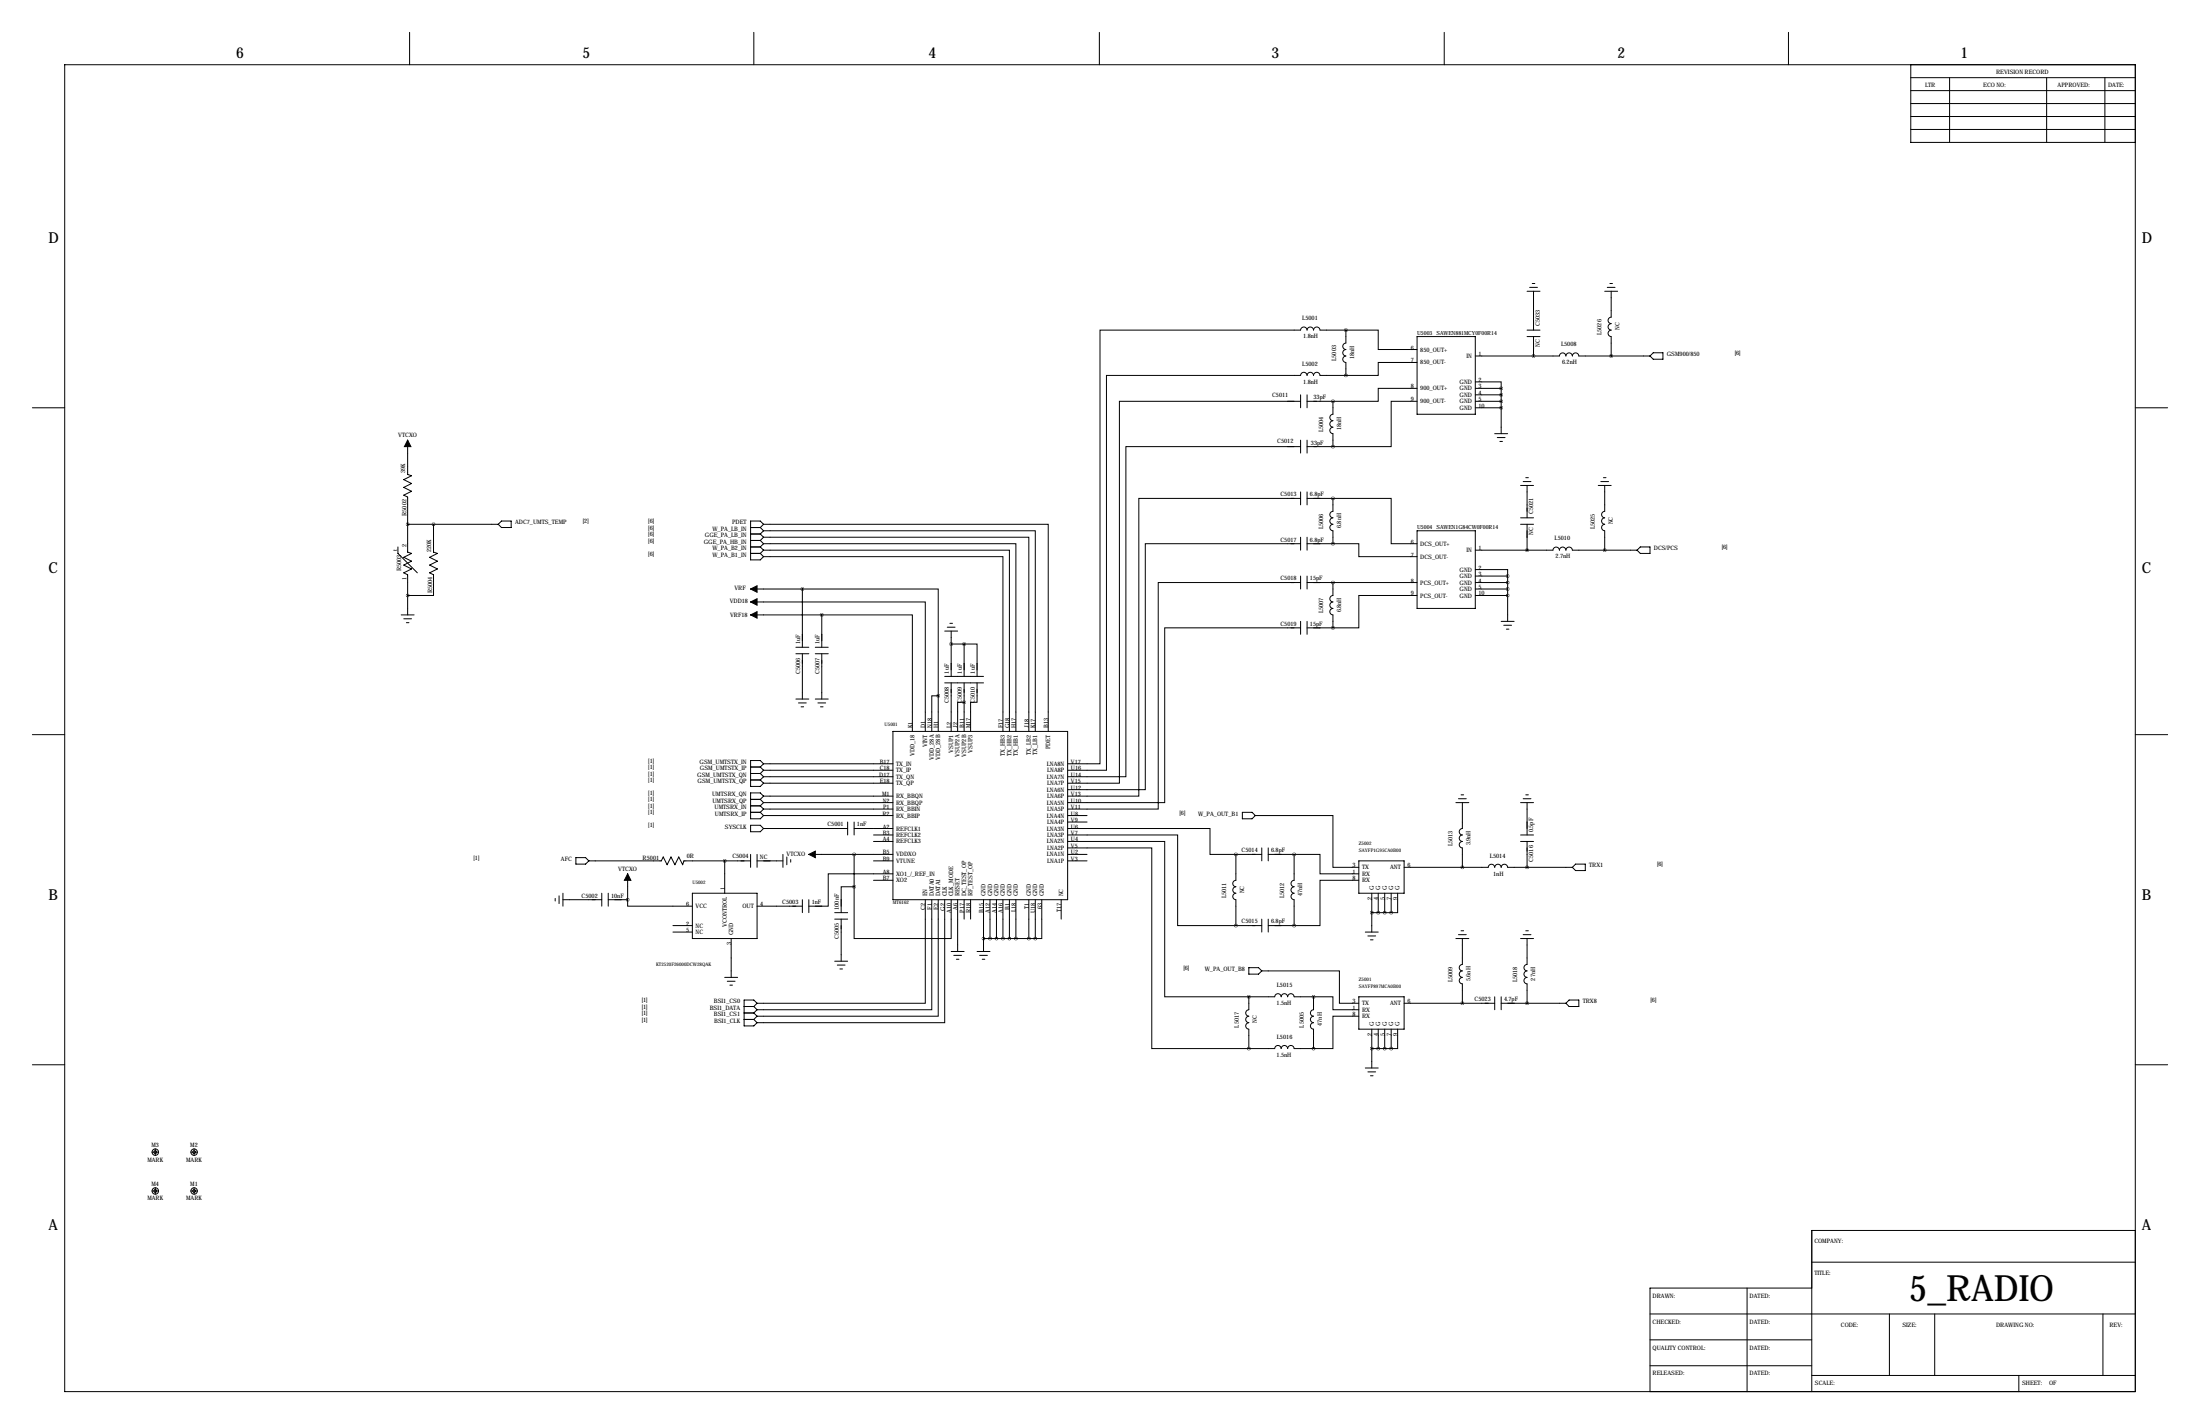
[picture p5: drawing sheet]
<svg xmlns="http://www.w3.org/2000/svg" width="864mm" height="559mm" viewBox="0 0 864 559" stroke-linecap="round" stroke-linejoin="round" font-family="sans-serif">
<g fill="none" stroke="#000" stroke-width=".39">
<path d="M160.8 12.7v12.7M295.9 12.7v12.7M431.5 12.7v12.7M566.9 12.7v12.7M702.1 12.7v12.7M25.4 25.4h812.8v520.7h-812.8zM750.1 25.4v30.5h88.1M750.1 35.6h88.1M750.1 30.5h88.1M765.3 30.5v25.4M803.4 30.5v25.4M826.3 30.5v25.4"/>
<path d="M750.1 50.8h88.1M750.1 45.7h88.1M750.1 40.6h88.1M599.4 114.3h5.1M600.5 112.8h3M601.5 111.3h1M602 114.3v15.2M629.9 114.3h5.1M630.9 112.8h3.1M632 111.3h1M632.5 114.3v10.2a1.27 1.27 0 0 0-1.3 1.2 1.27 1.27 0 0 0 1.3 1.3 1.27 1.27 0 0 0-1.3 1.3 1.27 1.27 0 0 0 1.3 1.2 1.27 1.27 0 0 0-1.3 1.3 1.27 1.27 0 0 0 1.2 1.3l.1 7.6M528.3 139.7a1.27 1.27 0 0 0-1.2 1.3 1.27 1.27 0 0 0 1.2 1.2"/>
<path d="M528.3 137.2a1.27 1.27 0 0 0-1.2 1.2 1.27 1.27 0 0 0 1.2 1.3M528.3 129.5h-10.1a1.27 1.27 0 0 0-1.3-1.2 1.27 1.27 0 0 0-1.3 1.2 1.27 1.27 0 0 0-1.3-1.2 1.27 1.27 0 0 0-1.2 1.2 1.27 1.27 0 0 0-1.3-1.2 1.27 1.27 0 0 0-1.3 1.2h-78.7v170.2h-12.7M528.3 129.5v5.1a1.27 1.27 0 0 0-1.2 1.3 1.27 1.27 0 0 0 1.2 1.3M528.3 129.5h12.7v7.7h15.3M556.3 132.1h22.8v30.5h-22.8zM579.1 139.7h33M599.4 129.5h5.1M599.4 132.1h5.1M602 132.1v7.6M612.1 139.7a1.27 1.27 0 0 1 1.3-1.2 1.27 1.27 0 0 1 1.3 1.2M614.7 139.7a1.27 1.27 0 0 1 1.3-1.2 1.27 1.27 0 0 1 1.2 1.2M617.2 139.7a1.27 1.27 0 0 1 1.3-1.2 1.27 1.27 0 0 1 1.3 1.2h27.9"/>
<path d="M649 138.4h3.8v2.6h-3.8l-1.3-1.3zM510.5 157.5h-71.1v149.8h-20.3M510.5 154.9v5.1M513.1 157.5h10.1M513.1 154.9v5.1M523.2 157.5v5.1a1.27 1.27 0 0 0-1.2 1.2 1.27 1.27 0 0 0 1.2 1.3 1.27 1.27 0 0 0-1.2 1.3 1.27 1.27 0 0 0 1.2 1.2 1.27 1.27 0 0 0-1.2 1.3 1.27 1.27 0 0 0 1.2 1.3v5.1M528.3 147.3h-10.1a1.27 1.27 0 0 0-1.3-1.2 1.27 1.27 0 0 0-1.3 1.2 1.27 1.27 0 0 0-1.3-1.2 1.27 1.27 0 0 0-1.2 1.2 1.27 1.27 0 0 0-1.3-1.2 1.27 1.27 0 0 0-1.3 1.2h-76.2v155h-15.2M528.3 142.2v5.1M556.3 142.2h-15.3v5.1h-12.7M556.3 152.4h-15.3v5.1h-17.8M556.3 157.5h-10.2v17.8h-22.9M579.1 149.9h10.2v2.5"/>
<path d="M579.1 157.5h10.2M579.1 152.4h10.2M579.1 154.9h10.2M589.3 152.4v17.8M12.7 160h12.7M160 172.7v13.5l1.5 .5-3 1.5 3 1.5-3 1.6 3 1.5-3 1.5 1.5 .8v21.6l1.5 .5-3 1.5 3 1.5-3 1.5 3 1.6-3 1.5 1.5 .8v15.7M510.5 175.3h-68.5v129.5h-22.9M510.5 172.7v5.1M513.1 172.7v5.1M513.1 175.3h10.1M579.1 160h10.2M586.7 170.2h5.1"/>
<path d="M587.8 171.7h3M588.8 173.2h1M838.2 160h12.7M510.5 195.6h-63.5v116.8h-27.9M510.5 193v5.1M513.1 193v5.1M513.1 195.6h10.1M523.2 195.6v5.1a1.27 1.27 0 0 0-1.2 1.2 1.27 1.27 0 0 0 1.2 1.3 1.27 1.27 0 0 0-1.2 1.3 1.27 1.27 0 0 0 1.2 1.2 1.27 1.27 0 0 0-1.2 1.3 1.27 1.27 0 0 0 1.2 1.3v5.1M523.2 195.6h22.9v17.8h10.2M596.9 190.5h5.1M597.9 189h3.1M598.9 187.5h1"/>
<path d="M599.4 190.5v12.7M627.4 190.5h5.1M628.4 189h3M629.4 187.5h1M629.9 190.5v10.2a1.27 1.27 0 0 0-1.2 1.2 1.27 1.27 0 0 0 1.2 1.3 1.27 1.27 0 0 0-1.2 1.3 1.27 1.27 0 0 0 1.2 1.2 1.27 1.27 0 0 0-1.2 1.3 1.27 1.27 0 0 0 1.2 1.3v7.6M156.2 214.6v2.6l7.6 7.6M160 205.7h35.6M170.2 205.7v11l1.5 .5-3 1.5 3 1.5-3 1.5 3 1.6-3 1.5 1.5 .8v8.1h-10.2M196.8 204.5h3.9v2.5h-3.9l-1.2-1.3zM294.6 217.2h3.8M294.6 214.6h3.8M294.6 212.1h3.8"/>
<path d="M294.6 209.6h3.8M294.6 207h3.8M298.4 217.2l1.3 1.2M298.4 214.6l1.3 1.3M298.4 212.1l1.3 1.3M298.4 209.6l1.3 1.2M298.4 207l1.3 1.3M299.7 218.4h94v68.6M299.7 215.9h96.5v71.1M299.7 213.4h99.1v73.6M299.7 210.8h104.2v76.2M299.7 208.3h106.7v78.7"/>
<path d="M299.7 205.7h111.8v81.3M299.7 205.7l-1.3-1.2h-3.8v15.2h3.8l1.3-1.3M299.7 215.9l-1.3 1.3M299.7 213.4l-1.3 1.2M299.7 210.8l-1.3 1.3M299.7 208.3l-1.3 1.3M299.7 205.7l-1.3 1.3M510.5 213.4h-60.9v96.5h-30.5M510.5 210.8v5.1M513.1 210.8v5.1M513.1 213.4h10.1M523.2 213.4h10.2v5h22.9"/>
<path d="M556.3 208.3h22.8v30.5h-22.8zM579.1 215.9h30.5a1.27 1.27 0 0 1 1.3-1.2 1.27 1.27 0 0 1 1.2 1.2 1.27 1.27 0 0 1 1.3-1.2 1.27 1.27 0 0 1 1.3 1.2 1.27 1.27 0 0 1 1.2-1.2 1.27 1.27 0 0 1 1.3 1.2h25.4M596.9 203.2h5.1M596.9 205.7h5.1M599.4 205.7v10.2M642.6 215.9l1.3-1.3h3.8v2.6h-3.8zM294.6 236.2h68.6v50.8M294.6 231.1h20.4M315 231.1h53.3v41.9M315 231.1v22.9M510.5 228.6h-55.8v88.9h-35.6M510.5 226.1v5"/>
<path d="M513.1 226.1v5M513.1 228.6h43.2M523.2 228.6v5.1a1.27 1.27 0 0 0-1.2 1.3 1.27 1.27 0 0 0 1.2 1.2 1.27 1.27 0 0 0-1.2 1.3 1.27 1.27 0 0 0 1.2 1.3 1.27 1.27 0 0 0-1.2 1.2 1.27 1.27 0 0 0 1.2 1.3v5.1M556.3 233.7h-22.9v12.7h-10.2M579.1 223.5h12.7v2.6M579.1 228.6h12.7M579.1 233.7h12.7M579.1 226.1h12.7M579.1 231.1h12.7M591.8 226.1v17.7M157.5 241.3h5.1M158.5 242.8h3"/>
<path d="M159.5 244.3h1M294.6 241.3h28M312.4 256.5h5.1M312.4 254h5.1M315 256.5v17.8M320 256.5h5.1M320 254h5.1M322.6 241.3h35.5v45.7M322.6 241.3v12.7M322.6 256.5v17.8M370.8 247.6h5.1M371.9 246.1h3"/>
<path d="M372.9 244.6h1M373.4 247.6v17.8M373.4 252.7h5.1M378.5 252.7h5v12.7M378.5 252.7v12.7M510.5 246.4h-53.3v68.6h-38.1M510.5 243.8v5.1M513.1 243.8v5.1M513.1 246.4h10.1M589.3 243.8h5.1M590.3 245.4h3M591.3 246.9h1"/>
<path d="M312.4 274.3h5.1M313.4 275.8h3.1M314.5 277.4h1M320 274.3h5.1M321.1 275.8h3M322.1 277.4h1M368.3 273h-2.5v14M368.3 273v14M370.8 268h15.3M370.8 265.4h15.3M373.4 268v19M378.5 275.6h-2.6v11.4"/>
<path d="M378.5 268v19M383.5 268v7.6h-2.5v11.4M12.7 288.3h12.7M299.7 299.7h50.8M299.7 299.7l-1.3-1.3h-3.8v10.2h3.8l1.3-1.3M299.7 299.7l-1.3 1.3M350.5 287h68.6v66.1h-68.6zM838.2 288.3h12.7M294.6 301h3.8M294.6 303.5h3.8M294.6 306.1h3.8M294.6 313.7h3.8"/>
<path d="M294.6 316.2h3.8M294.6 318.8h3.8M298.4 301l1.3 1.3M298.4 303.5l1.3 1.3M298.4 306.1l1.3 1.2M298.4 313.7l1.3 1.3M298.4 316.2l1.3 1.3M298.4 318.8l1.3 1.2M299.7 302.3h50.8M299.7 307.3h50.8M299.7 315h50.8M299.7 304.8h50.8"/>
<path d="M299.7 317.5h50.8M299.7 312.4h50.8M299.7 312.4l-1.3-1.3h-3.8v10.2h3.8l1.3-1.3M299.7 302.3l-1.3 1.2M299.7 304.8l-1.3 1.3M299.7 312.4l-1.3 1.3M299.7 315l-1.3 1.2M299.7 317.5l-1.3 1.3M487.7 318.8h3.8l1.3 1.2-1.3 1.3h-3.8zM571.5 315h5.1M572.5 313.4h3.1M573.5 311.9h1"/>
<path d="M574 315v10.1a1.27 1.27 0 0 0-1.2 1.3 1.27 1.27 0 0 0 1.2 1.3 1.27 1.27 0 0 0-1.2 1.2 1.27 1.27 0 0 0 1.2 1.3 1.27 1.27 0 0 0-1.2 1.3 1.27 1.27 0 0 0 1.2 1.2v7.7M596.9 315h5.1M597.9 313.4h3.1M598.9 311.9h1M599.4 315v12.7M226.1 336.5h3.8l1.2 1.3-1.2 1.3h-3.8zM231.1 337.8h28.5l.7-1.5 1.6 3 1.5-3 1.5 3 1.5-3 1.6 3 .5-1.5h26.1M284.5 337.8v12.7M294.6 323.8h3.8l1.3 1.3-1.3 1.3h-3.8zM294.6 335.3v5.1M297.2 337.8h10.1M297.2 335.3v5.1"/>
<path d="M299.7 325.1h33M299.7 320h50.8M307.3 335.3v5.1M308.9 336.3v3M310.4 337.3v1M317.5 335.3h33M332.7 322.6v5.1M335.3 325.1h15.2M335.3 322.6v5.1M335.3 335.3v12.7M342.9 337.8h7.6M342.9 330.2h7.6"/>
<path d="M342.9 327.7h7.6M419.1 330.2h38.1v61h33M419.1 332.7h33v78.8h38.1M419.1 325.1h55.9v10.2h10.1M419.1 327.7h43.2v35.5h22.8M419.1 337.8h7.6M419.1 320h7.6M419.1 322.6h7.6M419.1 335.3h7.6M485.1 335.3v10.1a1.27 1.27 0 0 0-1.2 1.3 1.27 1.27 0 0 0 1.2 1.3M485.1 335.3h10.2M492.8 320h30.4v20.4h10.2"/>
<path d="M495.3 332.7v5.1M497.8 335.3h10.2M497.8 332.7v5.1M508 335.3v10.1a1.27 1.27 0 0 0-1.2 1.3 1.27 1.27 0 0 0 1.2 1.3 1.27 1.27 0 0 0-1.2 1.3 1.27 1.27 0 0 0 1.2 1.2 1.27 1.27 0 0 0-1.2 1.3 1.27 1.27 0 0 0 1.2 1.3v10.1M508 335.3h10.2v7.6h15.2M533.4 337.8h17.8v12.7h-17.8zM596.9 330.2h5.1M596.9 327.7h5.1M599.4 330.2v10.2M217.9 352.6v1M219.5 351.5v3.1M221 353.1h15.2"/>
<path d="M221 350.5v5.1M236.2 350.5v5.1M238.8 353.1h7.6M238.8 350.5v5.1M246.4 353.1v2.5h25.4M246.4 342.9v10.2M271.8 350.5h25.4v17.8h-25.4zM297.2 355.6h17.8M315 353.1v5M317.5 353.1v5M327.7 358.1h5M335.3 348v20.3h38.1v-15.2"/>
<path d="M335.3 348h-5.1v10.1M342.9 345.4h7.6M350.5 342.9h-25.4v12.7h-7.6M363.2 353.1v40.6h-66M365.8 353.1v43.1h-68.6M368.3 353.1v45.7h-71.1M370.8 353.1v48.2h-73.6M375.9 353.1v20.3M378.5 353.1v7.6M381 353.1v7.6M386.1 353.1v20.3M388.6 353.1v15.2"/>
<path d="M391.2 353.1v15.2M393.7 353.1v15.2M396.2 353.1v15.2M398.8 353.1v15.2M403.9 353.1v15.2M406.4 353.1v15.2M408.9 353.1v15.2h-2.5M416.6 353.1v7.6M485.1 350.5a1.27 1.27 0 0 0-1.2 1.3 1.27 1.27 0 0 0 1.2 1.3M485.1 348a1.27 1.27 0 0 0-1.2 1.2 1.27 1.27 0 0 0 1.2 1.3M485.1 353.1v10.1M533.4 345.4h-15.2v17.8h-10.2"/>
<path d="M538.5 358.1h7.6M538.5 350.5v15.3M541 350.5v7.6M543.6 350.5v7.6M546.1 350.5v7.6M548.6 350.5v7.6h-2.5M551.2 340.4l33-.1a1.27 1.27 0 0 1 1.3-1.2 1.27 1.27 0 0 1 1.2 1.3 1.27 1.27 0 0 1 1.3-1.3 1.27 1.27 0 0 1 1.3 1.3 1.27 1.27 0 0 1 1.2-1.3 1.27 1.27 0 0 1 1.3 1.3h25.4M617.2 340.4l1.3-1.3h3.8v2.5h-3.8zM264.2 363.2h7.6M264.2 365.8h7.6M287 368.3v15.2M327.7 360.7h5"/>
<path d="M327.7 377.2h5M328.7 378.7h3M330.2 360.7v16.5M373.4 373.4h5.1M374.4 374.9h3M375.4 376.4h1M383.5 373.4h5.1M384.6 374.9h3M385.6 376.4h1M386.1 368.3h20.3M485.1 363.2h10.2M490.2 379.7h3.8l1.3 1.3-1.3 1.3h-3.8z"/>
<path d="M495.3 360.7v5.1M497.8 363.2h10.2M497.8 360.7v5.1M535.9 365.8h5.1M537 367.3h3M538 368.8h1M571.5 368.3h5.1M572.5 366.8h3.1M573.5 365.3h1M574 368.3v10.2a1.27 1.27 0 0 0-1.2 1.2 1.27 1.27 0 0 0 1.2 1.3 1.27 1.27 0 0 0-1.2 1.3 1.27 1.27 0 0 0 1.2 1.2 1.27 1.27 0 0 0-1.2 1.3 1.27 1.27 0 0 0 1.2 1.3v7.6M596.9 368.3h5.1M597.9 366.8h3.1"/>
<path d="M598.9 365.3h1M599.4 368.3v10.2a1.27 1.27 0 0 0-1.2 1.2 1.27 1.27 0 0 0 1.2 1.3 1.27 1.27 0 0 0-1.2 1.3 1.27 1.27 0 0 0 1.2 1.2 1.27 1.27 0 0 0-1.2 1.3 1.27 1.27 0 0 0 1.2 1.3v7.6M284.5 383.5h5.1M285.5 385.1h3M286.5 386.6h1M292.1 395h3.8M292.1 397.5h3.8M295.9 395l1.3 1.2M295.9 397.5l1.3 1.3M297.2 393.7l-1.3 1.3M297.2 393.7l-1.3-1.3h-3.8v10.2h3.8l1.3-1.3M297.2 396.2l-1.3 1.3"/>
<path d="M297.2 398.8l-1.3 1.2M329.7 380.2h1M490.2 391.2l10.2-.1a1.27 1.27 0 0 1 1.3-1.2 1.27 1.27 0 0 1 1.2 1.2 1.27 1.27 0 0 1 1.3-1.2 1.27 1.27 0 0 1 1.3 1.2 1.27 1.27 0 0 1 1.2-1.2 1.27 1.27 0 0 1 1.3 1.3h7.6M490.2 391.2v5a1.27 1.27 0 0 0-1.2 1.3 1.27 1.27 0 0 0 1.2 1.3 1.27 1.27 0 0 0-1.2 1.3 1.27 1.27 0 0 0 1.2 1.2 1.27 1.27 0 0 0-1.2 1.3 1.27 1.27 0 0 0 1.2 1.3v7.6M495.3 381h30.5v12.7h7.6M515.6 391.2v5a1.27 1.27 0 0 0-1.2 1.3 1.27 1.27 0 0 0 1.2 1.3 1.27 1.27 0 0 0-1.2 1.3 1.27 1.27 0 0 0 1.2 1.2 1.27 1.27 0 0 0-1.2 1.3 1.27 1.27 0 0 0 1.2 1.3v7.6M515.6 391.2h7.6v5h10.2M533.4 398.8h-10.2v12.7h-7.6M533.4 391.2h17.8v12.7h-17.8zM551.2 393.7h35.5M586.7 391.2v5M589.3 393.7h25.4"/>
<path d="M589.3 391.2v5M615.9 392.4h3.9v2.6h-3.9l-1.2-1.3zM12.7 417.8h12.7M292.1 400h3.8M295.9 400l1.3 1.3M490.2 411.5h10.2a1.27 1.27 0 0 1 1.3-1.2 1.27 1.27 0 0 1 1.2 1.2 1.27 1.27 0 0 1 1.3-1.2 1.27 1.27 0 0 1 1.3 1.2 1.27 1.27 0 0 1 1.2-1.2 1.27 1.27 0 0 1 1.3 1.2h7.6M535.9 419.1h5.1M538.5 403.9v15.2M538.5 411.5h7.6M541 403.9v7.6M543.6 403.9v7.6M546.1 403.9v7.6"/>
<path d="M548.6 403.9v7.6h-2.5M838.2 417.8h12.7M537 420.6h3M538 422.1h1M59.7 452.1h2.5M61 450.8v2.6M74.9 452.1h2.6M76.2 450.8v2.6M59.7 467.4h2.5M61 466.1v2.5M74.9 467.4h2.6M76.2 466.1v2.5"/>
<path d="M711.2 495.3h127M838.2 482.9h-127v63.2M647.7 515.6h190.5M685.8 505.5v40.6M711.2 505.5h-63.5v40.6M741.7 515.6v24.2M759.5 515.6v24.2M825.5 515.6v24.2M647.7 535.9h63.5M647.7 525.8h63.5M711.2 539.8h127M792.5 539.8v6.3"/>
<circle cx="61" cy="452.1" r="1.27"/>
<circle cx="61" cy="452.1" r=".56"/>
<circle cx="76.2" cy="452.1" r="1.27"/>
<circle cx="76.2" cy="452.1" r=".56"/>
<circle cx="61" cy="467.4" r="1.27"/>
<circle cx="61" cy="467.4" r=".56"/>
<circle cx="76.2" cy="467.4" r="1.27"/>
<circle cx="76.2" cy="467.4" r=".56"/>
</g>
<path d="M160 172.7l1.3 2.6h-2.6zM294.6 236.2l2.6-1.3v2.6zM294.6 231.1l2.6-1.2v2.5zM294.6 241.3l2.6-1.3v2.6zM317.5 335.3l2.5-1.3v2.5zM246.4 342.9l1.2 2.5h-2.5z" fill="#000" stroke="#000" stroke-width=".39"/>
<path d="M335.2 335.3a.05 .05 0 0 0 .1 0 .05 .05 0 0 0-.1 0zM335.2 348a.05 .05 0 0 0 .1 0 .05 .05 0 0 0-.1 0zM246.3 353.1a.05 .05 0 0 0 .1 0 .05 .05 0 0 0-.1 0zM284.4 337.8a.05 .05 0 0 0 .1 0 .05 .05 0 0 0-.1 0zM386 368.3a.05 .05 0 0 0 .1 0 .05 .05 0 0 0-.1 0zM403.8 368.3a.05 .05 0 0 0 .1 0 .05 .05 0 0 0-.1 0zM398.7 368.3a.05 .05 0 0 0 .1 0 .05 .05 0 0 0-.1 0zM396.2 368.3a.05 .05 0 0 0 .1 0 .05 .05 0 0 0-.1 0zM391.1 368.3a.05 .05 0 0 0 .1 0 .05 .05 0 0 0-.1 0zM388.6 368.3a.05 .05 0 0 0 .1 0 .05 .05 0 0 0-.1 0zM314.9 231.1a.05 .05 0 0 0 .1 0 .05 .05 0 0 0-.1 0zM322.5 241.3a.05 .05 0 0 0 .1 0 .05 .05 0 0 0-.1 0zM378.4 275.6a.05 .05 0 0 0 .1 0 .05 .05 0 0 0-.1 0zM373.3 252.7a.05 .05 0 0 0 .1 0 .05 .05 0 0 0-.1 0zM378.4 252.7a.05 .05 0 0 0 .1 0 .05 .05 0 0 0-.1 0zM160 205.7a.05 .05 0 0 0 .1 0 .05 .05 0 0 0-.1 0zM170.1 205.7a.05 .05 0 0 0 .1 0 .05 .05 0 0 0-.1 0zM485.1 335.3a.05 .05 0 0 0 .1 0 .05 .05 0 0 0-.1 0zM574 340.4a.05 .05 0 0 0 .1 0 .05 .05 0 0 0-.1 0zM599.4 340.4a.05 .05 0 0 0 .1 0 .05 .05 0 0 0-.1 0zM538.4 358.1a.05 .05 0 0 0 .1 0 .05 .05 0 0 0-.1 0zM543.5 358.1a.05 .05 0 0 0 .1 0 .05 .05 0 0 0-.1 0zM541 358.1a.05 .05 0 0 0 .1 0 .05 .05 0 0 0-.1 0zM515.6 411.5a.05 .05 0 0 0 .1 0 .05 .05 0 0 0-.1 0zM515.6 391.2a.05 .05 0 0 0 .1 0 .05 .05 0 0 0-.1 0zM490.2 391.2a.05 .05 0 0 0 .1 0 .05 .05 0 0 0-.1 0zM490.2 411.5a.05 .05 0 0 0 .1 0 .05 .05 0 0 0-.1 0zM538.4 411.5a.05 .05 0 0 0 .1 0 .05 .05 0 0 0-.1 0zM543.5 411.5a.05 .05 0 0 0 .1 0 .05 .05 0 0 0-.1 0zM541 411.5a.05 .05 0 0 0 .1 0 .05 .05 0 0 0-.1 0zM574 393.7a.05 .05 0 0 0 .1 0 .05 .05 0 0 0-.1 0zM599.4 393.7a.05 .05 0 0 0 .1 0 .05 .05 0 0 0-.1 0zM528.3 129.5a.05 .05 0 0 0 .1 0 .05 .05 0 0 0-.1 0zM528.3 147.3a.05 .05 0 0 0 .1 0 .05 .05 0 0 0-.1 0zM632.4 139.7a.05 .05 0 0 0 .1 0 .05 .05 0 0 0-.1 0zM601.9 139.7a.05 .05 0 0 0 .1 0 .05 .05 0 0 0-.1 0zM589.2 160a.05 .05 0 0 0 .1 0 .05 .05 0 0 0-.1 0zM589.2 157.5a.05 .05 0 0 0 .1 0 .05 .05 0 0 0-.1 0zM589.2 154.9a.05 .05 0 0 0 .1 0 .05 .05 0 0 0-.1 0zM589.2 152.4a.05 .05 0 0 0 .1 0 .05 .05 0 0 0-.1 0zM523.2 157.5a.05 .05 0 0 0 .1 0 .05 .05 0 0 0-.1 0zM523.2 175.3a.05 .05 0 0 0 .1 0 .05 .05 0 0 0-.1 0zM629.9 215.9a.05 .05 0 0 0 .1 0 .05 .05 0 0 0-.1 0zM599.4 215.9a.05 .05 0 0 0 .1 0 .05 .05 0 0 0-.1 0zM523.2 195.6a.05 .05 0 0 0 .1 0 .05 .05 0 0 0-.1 0zM523.2 213.4a.05 .05 0 0 0 .1 0 .05 .05 0 0 0-.1 0zM523.2 228.6a.05 .05 0 0 0 .1 0 .05 .05 0 0 0-.1 0zM523.2 246.4a.05 .05 0 0 0 .1 0 .05 .05 0 0 0-.1 0zM591.8 226.1a.05 .05 0 0 0 .1 0 .05 .05 0 0 0-.1 0zM591.8 228.6a.05 .05 0 0 0 .1 0 .05 .05 0 0 0-.1 0zM591.8 231.1a.05 .05 0 0 0 .1 0 .05 .05 0 0 0-.1 0zM591.8 233.7a.05 .05 0 0 0 .1 0 .05 .05 0 0 0-.1 0zM485.1 363.2a.05 .05 0 0 0 .1 0 .05 .05 0 0 0-.1 0zM160 233.7a.05 .05 0 0 0 .1 0 .05 .05 0 0 0-.1 0z" fill="#000" stroke="#000" stroke-width="1.3"/>
<text font-size="14.2" x="749.3" y="510.5">5_RADIO</text>
<g font-size="5.9">
<text x="92.7" y="22.9">6</text>
<text x="228.6" y="22.9">5</text>
<text x="364.5" y="22.9">4</text>
<text x="499.1" y="22.9">3</text>
<text x="635" y="22.9">2</text>
<text x="769.6" y="22.9">1</text>
<text x="19" y="95.2">D</text>
<text x="840.7" y="95.2">D</text>
<text x="19" y="224.8">C</text>
<text x="840.7" y="224.8">C</text>
<text x="19" y="353.1">B</text>
<text x="840.7" y="353.1">B</text>
<text x="19" y="482.6">A</text>
<text x="840.7" y="482.6">A</text>
</g>
<g font-size="2.4">
<text x="783.6" y="29.2">REVISION RECORD</text>
<text x="755.6" y="34.3">LTR</text>
<text x="778.5" y="34.3">ECO NO:</text>
<text x="807.7" y="34.3">APPROVED:</text>
<text x="827.5" y="34.3">DATE:</text>
<text x="511.2" y="125.7">L5001</text>
<text x="604.4" y="128" transform="rotate(-90 604.4 128)">C5033</text>
<text x="628.6" y="131.4" transform="rotate(-90 628.6 131.4)">L5026</text>
<text x="635.7" y="129.6" transform="rotate(-90 635.7 129.6)">NC</text>
<text x="511.6" y="132.7">1.8nH</text>
<text x="553.8" y="137.2">6</text>
<text x="557.5" y="138">850_OUT+</text>
<text x="604.4" y="136.2" transform="rotate(-90 604.4 136.2)">NC</text>
<text x="612.8" y="135.8">L5008</text>
<text x="511.2" y="143.5">L5002</text>
<text x="524.5" y="141.6" transform="rotate(-90 524.5 141.6)">L5003</text>
<text x="531.5" y="140.9" transform="rotate(-90 531.5 140.9)">18nH</text>
<text x="553.8" y="142.2">7</text>
<text x="557.5" y="143">850_OUT-</text>
<text x="575.7" y="140.5">IN</text>
<text x="580.4" y="139.7">1</text>
<text x="613.2" y="142.9">6.2nH</text>
<text x="654.3" y="139.7">GSM900/850</text>
<text x="681" y="139.2">[6]</text>
<text x="580.4" y="149.9">2</text>
<text x="499.4" y="155.8">C5011</text>
<text x="511.6" y="150.5">1.8nH</text>
<text x="553.8" y="152.4">8</text>
<text x="557.5" y="153.2">900_OUT+</text>
<text x="573" y="150.7">GND</text>
<text x="573" y="153.2">GND</text>
<text x="573" y="155.7">GND</text>
<text x="580.4" y="152.4">3</text>
<text x="580.4" y="154.9">4</text>
<text x="515.6" y="156.7">33pF</text>
<text x="553.8" y="157.5">9</text>
<text x="557.5" y="158.3">900_OUT-</text>
<text x="573" y="158.3">GND</text>
<text x="573" y="160.8">GND</text>
<text x="580.4" y="157.5">5</text>
<text x="580.4" y="160">10</text>
<text x="156.4" y="171.4">VTCXO</text>
<text x="501.4" y="173.8">C5012</text>
<text x="519.4" y="169.5" transform="rotate(-90 519.4 169.5)">L5004</text>
<text x="526.4" y="168.9" transform="rotate(-90 526.4 168.9)">18nH</text>
<text x="514.6" y="174.5">33pF</text>
<text x="159.1" y="185.5" transform="rotate(-90 159.1 185.5)">39K</text>
<text x="502.6" y="194.7">C5013</text>
<text x="514.2" y="194.7">6.8pF</text>
<text x="159.5" y="202.4" transform="rotate(-90 159.5 202.4)">R5002</text>
<text x="601.9" y="201.7" transform="rotate(-90 601.9 201.7)">C5021</text>
<text x="202.2" y="205.7">ADC7_UMTS_TEMP</text>
<text x="228.8" y="205.3">[2]</text>
<text x="254.5" y="207.8">[6]</text>
<text x="254.5" y="205.3">[6]</text>
<text x="279.7" y="208.3">W_PA_LB_IN</text>
<text x="287.4" y="205.7">PDET</text>
<text x="519.4" y="207.6" transform="rotate(-90 519.4 207.6)">L5006</text>
<text x="526.4" y="207.2" transform="rotate(-90 526.4 207.2)">6.8nH</text>
<text x="601.9" y="209.8" transform="rotate(-90 601.9 209.8)">NC</text>
<text x="626.1" y="207.6" transform="rotate(-90 626.1 207.6)">L5025</text>
<text x="633.1" y="205.8" transform="rotate(-90 633.1 205.8)">NC</text>
<text x="159.5" y="214.6" transform="rotate(-90 159.5 214.6)">2</text>
<text x="254.5" y="212.9">[6]</text>
<text x="254.5" y="210.4">[6]</text>
<text x="276.3" y="213.4">GGE_PA_HB_IN</text>
<text x="276.7" y="210.8">GGE_PA_LB_IN</text>
<text x="279.7" y="215.9">W_PA_B2_IN</text>
<text x="502.6" y="212.5">C5017</text>
<text x="514.2" y="212.5">6.8pF</text>
<text x="553.8" y="213.4">6</text>
<text x="557.5" y="214.2">DCS_OUT+</text>
<text x="580.4" y="215.9">1</text>
<text x="610.3" y="212">L5010</text>
<text x="649.2" y="215.9">DCS/PCS</text>
<text x="675.9" y="215.4">[6]</text>
<text x="156" y="216.2" transform="rotate(-90 156 216.2)">t</text>
<text x="169.2" y="216.6" transform="rotate(-90 169.2 216.6)">220K</text>
<text x="254.5" y="218">[6]</text>
<text x="279.7" y="218.4">W_PA_B1_IN</text>
<text x="553.8" y="218.4">7</text>
<text x="557.5" y="219.2">DCS_OUT-</text>
<text x="575.7" y="216.7">IN</text>
<text x="610.6" y="219.1">2.7nH</text>
<text x="157.5" y="224.2" transform="rotate(-90 157.5 224.2)">R5003</text>
<text x="159.6" y="227.7" transform="rotate(-90 159.6 227.7)">1</text>
<text x="502.6" y="227.7">C5018</text>
<text x="514.2" y="227.7">15pF</text>
<text x="573" y="224.3">GND</text>
<text x="573" y="226.9">GND</text>
<text x="580.4" y="223.5">2</text>
<text x="580.4" y="226.1">3</text>
<text x="169.7" y="232.9" transform="rotate(-90 169.7 232.9)">R5004</text>
<text x="288.3" y="231.4">VRF</text>
<text x="553.8" y="228.6">8</text>
<text x="553.8" y="233.7">9</text>
<text x="557.5" y="229.4">PCS_OUT+</text>
<text x="573" y="229.4">GND</text>
<text x="573" y="231.9">GND</text>
<text x="580.4" y="228.6">4</text>
<text x="580.4" y="231.1">5</text>
<text x="580.4" y="233.7">10</text>
<text x="286.5" y="236.5">VDD18</text>
<text x="557.5" y="234.5">PCS_OUT-</text>
<text x="573" y="234.5">GND</text>
<text x="286.6" y="242.1">VRF18</text>
<text x="502.6" y="245.5">C5019</text>
<text x="514.2" y="245.5">15pF</text>
<text x="519.4" y="240.6" transform="rotate(-90 519.4 240.6)">L5007</text>
<text x="526.4" y="240.3" transform="rotate(-90 526.4 240.3)">6.8nH</text>
<text x="314.1" y="252.9" transform="rotate(-90 314.1 252.9)">1uF</text>
<text x="321.7" y="252.9" transform="rotate(-90 321.7 252.9)">1uF</text>
<text x="314.1" y="264.5" transform="rotate(-90 314.1 264.5)">C5006</text>
<text x="321.7" y="264.5" transform="rotate(-90 321.7 264.5)">C5007</text>
<text x="372.5" y="264.3" transform="rotate(-90 372.5 264.3)">1uF</text>
<text x="377.6" y="264.3" transform="rotate(-90 377.6 264.3)">1uF</text>
<text x="382.7" y="264.3" transform="rotate(-90 382.7 264.3)">1uF</text>
<text x="372.5" y="275.9" transform="rotate(-90 372.5 275.9)">C5008</text>
<text x="377.6" y="275.9" transform="rotate(-90 377.6 275.9)">C5009</text>
<text x="382.7" y="275.9" transform="rotate(-90 382.7 275.9)">C5010</text>
<text x="358.1" y="285.8" transform="rotate(-90 358.1 285.8)">K1</text>
<text x="363.2" y="285.8" transform="rotate(-90 363.2 285.8)">D1</text>
<text x="365.8" y="285.8" transform="rotate(-90 365.8 285.8)">N18</text>
<text x="368.3" y="285.8" transform="rotate(-90 368.3 285.8)">H1</text>
<text x="373.4" y="285.8" transform="rotate(-90 373.4 285.8)">L2</text>
<text x="375.9" y="285.8" transform="rotate(-90 375.9 285.8)">J2</text>
<text x="378.5" y="285.8" transform="rotate(-90 378.5 285.8)">B11</text>
<text x="381" y="285.8" transform="rotate(-90 381 285.8)">M17</text>
<text x="393.7" y="285.8" transform="rotate(-90 393.7 285.8)">F17</text>
<text x="396.2" y="285.8" transform="rotate(-90 396.2 285.8)">G18</text>
<text x="398.8" y="285.8" transform="rotate(-90 398.8 285.8)">H17</text>
<text x="403.9" y="285.8" transform="rotate(-90 403.9 285.8)">J18</text>
<text x="406.4" y="285.8" transform="rotate(-90 406.4 285.8)">K17</text>
<text x="411.5" y="285.8" transform="rotate(-90 411.5 285.8)">B13</text>
<text x="364" y="293.2" transform="rotate(-90 364 293.2)">VINT</text>
<text x="412.3" y="294" transform="rotate(-90 412.3 294)">PDET</text>
<text x="254.5" y="299.3">[1]</text>
<text x="274.6" y="299.7">GSM_UMTSTX_IN</text>
<text x="345.3" y="299.7">B17</text>
<text x="358.9" y="296.7" transform="rotate(-90 358.9 296.7)">VDD_18</text>
<text x="366.6" y="298.2" transform="rotate(-90 366.6 298.2)">VDD_28A</text>
<text x="369.1" y="298.2" transform="rotate(-90 369.1 298.2)">VDD_28B</text>
<text x="374.2" y="295.5" transform="rotate(-90 374.2 295.5)">VSUP1</text>
<text x="376.7" y="297" transform="rotate(-90 376.7 297)">VSUP2A</text>
<text x="379.3" y="297" transform="rotate(-90 379.3 297)">VSUP2B</text>
<text x="381.8" y="295.5" transform="rotate(-90 381.8 295.5)">VSUP3</text>
<text x="394.5" y="296.6" transform="rotate(-90 394.5 296.6)">TX_HB3</text>
<text x="397" y="296.6" transform="rotate(-90 397 296.6)">TX_HB2</text>
<text x="399.6" y="296.6" transform="rotate(-90 399.6 296.6)">TX_HB1</text>
<text x="404.7" y="296.2" transform="rotate(-90 404.7 296.2)">TX_LB2</text>
<text x="407.2" y="296.2" transform="rotate(-90 407.2 296.2)">TX_LB1</text>
<text x="420.4" y="299.7">V17</text>
<text x="254.5" y="301.8">[1]</text>
<text x="254.5" y="304.3">[1]</text>
<text x="273.7" y="304.8">GSM_UMTSTX_QN</text>
<text x="274.8" y="302.3">GSM_UMTSTX_IP</text>
<text x="345.2" y="304.8">D17</text>
<text x="345.3" y="302.3">C18</text>
<text x="351.8" y="303.1">TX_IP</text>
<text x="351.8" y="300.5">TX_IN</text>
<text x="351.8" y="305.6">TX_QN</text>
<text x="410.9" y="305.6">LNA7N</text>
<text x="410.9" y="300.5">LNA8N</text>
<text x="411" y="303.1">LNA8P</text>
<text x="420.4" y="304.8">U14</text>
<text x="420.4" y="302.3">U16</text>
<text x="254.5" y="306.9">[1]</text>
<text x="254.5" y="312">[1]</text>
<text x="273.8" y="307.3">GSM_UMTSTX_QP</text>
<text x="345.3" y="307.3">E18</text>
<text x="351.8" y="308.1">TX_QP</text>
<text x="410.9" y="310.7">LNA6N</text>
<text x="411" y="308.1">LNA7P</text>
<text x="420.4" y="309.9">U12</text>
<text x="420.4" y="307.3">V15</text>
<text x="254.5" y="314.5">[1]</text>
<text x="254.5" y="317">[1]</text>
<text x="279.5" y="312.4">UMTSRX_QN</text>
<text x="279.7" y="315">UMTSRX_QP</text>
<text x="280.5" y="317.5">UMTSRX_IN</text>
<text x="346.3" y="312.4">M1</text>
<text x="346.5" y="315">N2</text>
<text x="346.7" y="317.5">P1</text>
<text x="351.8" y="313.2">RX_BBQN</text>
<text x="351.8" y="315.8">RX_BBQP</text>
<text x="410.9" y="315.8">LNA5N</text>
<text x="411" y="313.2">LNA6P</text>
<text x="420.4" y="315">U10</text>
<text x="420.4" y="317.5">V11</text>
<text x="420.4" y="312.4">V13</text>
<text x="254.5" y="319.6">[1]</text>
<text x="280.6" y="320">UMTSRX_IP</text>
<text x="346.4" y="320">R2</text>
<text x="351.8" y="318.3">RX_BBIN</text>
<text x="351.8" y="320.8">RX_BBIP</text>
<text x="410.9" y="320.8">LNA4N</text>
<text x="411" y="323.4">LNA4P</text>
<text x="411" y="318.3">LNA5P</text>
<text x="420.4" y="320">U8</text>
<text x="420.4" y="322.6">V9</text>
<text x="463" y="319.8">[6]</text>
<text x="470.4" y="320">W_PA_OUT_B1</text>
<text x="254.5" y="324.7">[1]</text>
<text x="284.6" y="325.1">SYSCLK</text>
<text x="324.8" y="324.3">C5001</text>
<text x="336.4" y="324.3">1nF</text>
<text x="346.5" y="325.1">A2</text>
<text x="346.5" y="327.7">B3</text>
<text x="351.8" y="325.9">REFCLK1</text>
<text x="351.8" y="328.5">REFCLK2</text>
<text x="410.9" y="325.9">LNA3N</text>
<text x="411" y="328.5">LNA3P</text>
<text x="420.4" y="325.1">U6</text>
<text x="420.4" y="327.7">V7</text>
<text x="601.9" y="326.5" transform="rotate(-90 601.9 326.5)">0.5pF</text>
<text x="346.5" y="330.2">A4</text>
<text x="346.5" y="335.3">B5</text>
<text x="351.8" y="331">REFCLK3</text>
<text x="410.9" y="331">LNA2N</text>
<text x="411" y="333.5">LNA2P</text>
<text x="420.4" y="330.2">U4</text>
<text x="420.4" y="335.3">U2</text>
<text x="420.4" y="332.7">V5</text>
<text x="487.4" y="334.4">C5014</text>
<text x="499" y="334.4">6.8pF</text>
<text x="570.2" y="332.1" transform="rotate(-90 570.2 332.1)">L5013</text>
<text x="577.2" y="331.7" transform="rotate(-90 577.2 331.7)">3.9nH</text>
<text x="185.9" y="337.4">[1]</text>
<text x="220.2" y="337.8">AFC</text>
<text x="242.7" y="341.6">VTCXO</text>
<text x="252.3" y="337.3">R5001</text>
<text x="269.6" y="336.9">0R</text>
<text x="287.5" y="336.9">C5004</text>
<text x="298.3" y="337">NC</text>
<text x="308.8" y="336">VTCXO</text>
<text x="346.5" y="337.8">B9</text>
<text x="351.8" y="338.6">VTUNE</text>
<text x="351.8" y="336.1">VDDXO</text>
<text x="410.9" y="336.1">LNA1N</text>
<text x="411" y="338.6">LNA1P</text>
<text x="420.4" y="337.8">V3</text>
<text x="530.9" y="340.4">3</text>
<text x="534.7" y="341.2">TX</text>
<text x="545.7" y="341.2">ANT</text>
<text x="552.4" y="340.4">6</text>
<text x="584.9" y="336.5">L5014</text>
<text x="601.9" y="338.1" transform="rotate(-90 601.9 338.1)">C5016</text>
<text x="623.8" y="340.4">TRX1</text>
<text x="650.5" y="339.9">[6]</text>
<text x="346.5" y="342.9">A8</text>
<text x="346.5" y="345.4">B7</text>
<text x="351.8" y="343.7">XO1_/_REF_IN</text>
<text x="351.8" y="346.2">XO2</text>
<text x="530.9" y="345.4">8</text>
<text x="530.9" y="342.9">1</text>
<text x="534.7" y="346.2">RX</text>
<text x="534.7" y="343.7">RX</text>
<text x="586.1" y="343.6">1nH</text>
<text x="228.3" y="352.2">C5002</text>
<text x="239.9" y="352.2">10nF</text>
<text x="284.5" y="349.2" transform="rotate(-90 284.5 349.2)">1</text>
<text x="364" y="351.8" transform="rotate(-90 364 351.8)">EN</text>
<text x="366.6" y="351.8" transform="rotate(-90 366.6 351.8)">DATA0</text>
<text x="369.1" y="351.8" transform="rotate(-90 369.1 351.8)">DATA1</text>
<text x="371.6" y="351.8" transform="rotate(-90 371.6 351.8)">CLK</text>
<text x="374.2" y="351.8" transform="rotate(-90 374.2 351.8)">CLK_MODE</text>
<text x="376.7" y="351.8" transform="rotate(-90 376.7 351.8)">RESET</text>
<text x="379.3" y="351.8" transform="rotate(-90 379.3 351.8)">DC_TEST_OP</text>
<text x="381.8" y="351.8" transform="rotate(-90 381.8 351.8)">RF_TEST_OP</text>
<text x="386.9" y="351.8" transform="rotate(-90 386.9 351.8)">GND</text>
<text x="389.4" y="351.8" transform="rotate(-90 389.4 351.8)">GND</text>
<text x="392" y="351.8" transform="rotate(-90 392 351.8)">GND</text>
<text x="394.5" y="351.8" transform="rotate(-90 394.5 351.8)">GND</text>
<text x="397" y="351.8" transform="rotate(-90 397 351.8)">GND</text>
<text x="399.6" y="351.8" transform="rotate(-90 399.6 351.8)">GND</text>
<text x="404.7" y="351.8" transform="rotate(-90 404.7 351.8)">GND</text>
<text x="407.2" y="351.8" transform="rotate(-90 407.2 351.8)">GND</text>
<text x="409.7" y="351.8" transform="rotate(-90 409.7 351.8)">GND</text>
<text x="417.4" y="351.8" transform="rotate(-90 417.4 351.8)">NC</text>
<text x="481.3" y="352.4" transform="rotate(-90 481.3 352.4)">L5011</text>
<text x="488.3" y="350.6" transform="rotate(-90 488.3 350.6)">NC</text>
<text x="504.1" y="352.4" transform="rotate(-90 504.1 352.4)">L5012</text>
<text x="511.2" y="351.7" transform="rotate(-90 511.2 351.7)">47nH</text>
<text x="538.5" y="353" transform="rotate(-90 538.5 353)">2</text>
<text x="539.3" y="349.2" transform="rotate(-90 539.3 349.2)">G</text>
<text x="541" y="353" transform="rotate(-90 541 353)">4</text>
<text x="541.8" y="349.2" transform="rotate(-90 541.8 349.2)">G</text>
<text x="543.6" y="353" transform="rotate(-90 543.6 353)">5</text>
<text x="544.4" y="349.2" transform="rotate(-90 544.4 349.2)">G</text>
<text x="546.1" y="353" transform="rotate(-90 546.1 353)">7</text>
<text x="546.9" y="349.2" transform="rotate(-90 546.9 349.2)">G</text>
<text x="548.6" y="353" transform="rotate(-90 548.6 353)">9</text>
<text x="549.4" y="349.2" transform="rotate(-90 549.4 349.2)">G</text>
<text x="269.3" y="355.6">6</text>
<text x="273" y="356.4">VCC</text>
<text x="291.4" y="356.4">OUT</text>
<text x="298.4" y="355.6">4</text>
<text x="307" y="354.7">C5003</text>
<text x="318.6" y="354.7">1nF</text>
<text x="329.3" y="357" transform="rotate(-90 329.3 357)">100nF</text>
<text x="363.2" y="357" transform="rotate(-90 363.2 357)">C2</text>
<text x="365.8" y="356.9" transform="rotate(-90 365.8 356.9)">F1</text>
<text x="368.3" y="357" transform="rotate(-90 368.3 357)">E2</text>
<text x="370.8" y="357.3" transform="rotate(-90 370.8 357.3)">G2</text>
<text x="373.4" y="358.3" transform="rotate(-90 373.4 358.3)">A10</text>
<text x="375.9" y="357" transform="rotate(-90 375.9 357)">A6</text>
<text x="378.5" y="358.1" transform="rotate(-90 378.5 358.1)">P17</text>
<text x="381" y="358.4" transform="rotate(-90 381 358.4)">R18</text>
<text x="386.1" y="358.3" transform="rotate(-90 386.1 358.3)">B15</text>
<text x="388.6" y="358.3" transform="rotate(-90 388.6 358.3)">A12</text>
<text x="391.2" y="358.3" transform="rotate(-90 391.2 358.3)">A14</text>
<text x="393.7" y="358.3" transform="rotate(-90 393.7 358.3)">A16</text>
<text x="396.2" y="357" transform="rotate(-90 396.2 357)">B1</text>
<text x="398.8" y="358" transform="rotate(-90 398.8 358)">L18</text>
<text x="403.9" y="356.8" transform="rotate(-90 403.9 356.8)">T1</text>
<text x="406.4" y="358.4" transform="rotate(-90 406.4 358.4)">U18</text>
<text x="408.9" y="356.8" transform="rotate(-90 408.9 356.8)">63</text>
<text x="416.6" y="358" transform="rotate(-90 416.6 358)">T17</text>
<text x="269.3" y="363.2">2</text>
<text x="269.3" y="365.8">5</text>
<text x="273" y="364">NC</text>
<text x="285.3" y="363.6" transform="rotate(-90 285.3 363.6)">VCONTROL</text>
<text x="487.4" y="362.4">C5015</text>
<text x="499" y="362.4">6.8pF</text>
<text x="273" y="366.6">NC</text>
<text x="287" y="370.8" transform="rotate(-90 287 370.8)">3</text>
<text x="287.8" y="367" transform="rotate(-90 287.8 367)">GND</text>
<text x="329.3" y="368.6" transform="rotate(-90 329.3 368.6)">C5005</text>
<text x="464.5" y="380.5">[6]</text>
<text x="472.9" y="381">W_PA_OUT_B8</text>
<text x="501.2" y="387.3">L5015</text>
<text x="570.2" y="385.4" transform="rotate(-90 570.2 385.4)">L5009</text>
<text x="577.2" y="385" transform="rotate(-90 577.2 385)">5.6nH</text>
<text x="595.6" y="385.4" transform="rotate(-90 595.6 385.4)">L5018</text>
<text x="602.6" y="384.8" transform="rotate(-90 602.6 384.8)">27nH</text>
<text x="251.9" y="393.2">[1]</text>
<text x="251.9" y="395.8">[1]</text>
<text x="280.3" y="393.7">BSI1_CS0</text>
<text x="501.1" y="394.4">1.5nH</text>
<text x="530.9" y="393.7">3</text>
<text x="534.7" y="394.5">TX</text>
<text x="545.7" y="394.5">ANT</text>
<text x="552.4" y="393.7">6</text>
<text x="578.8" y="392.8">C5023</text>
<text x="590.4" y="392.8">4.7pF</text>
<text x="621.3" y="393.7">TRX8</text>
<text x="647.9" y="393.2">[6]</text>
<text x="251.9" y="398.3">[1]</text>
<text x="251.9" y="400.9">[1]</text>
<text x="278.6" y="396.2">BSI1_DATA</text>
<text x="280.3" y="398.8">BSI1_CS1</text>
<text x="280.4" y="401.3">BSI1_CLK</text>
<text x="493.4" y="401.4" transform="rotate(-90 493.4 401.4)">NC</text>
<text x="530.9" y="398.8">8</text>
<text x="530.9" y="396.2">1</text>
<text x="534.7" y="399.6">RX</text>
<text x="534.7" y="397">RX</text>
<text x="486.4" y="403.2" transform="rotate(-90 486.4 403.2)">L5017</text>
<text x="501.2" y="407.6">L5016</text>
<text x="511.8" y="403.2" transform="rotate(-90 511.8 403.2)">L5005</text>
<text x="518.8" y="402.5" transform="rotate(-90 518.8 402.5)">47nH</text>
<text x="538.5" y="406.4" transform="rotate(-90 538.5 406.4)">2</text>
<text x="539.3" y="402.6" transform="rotate(-90 539.3 402.6)">G</text>
<text x="541" y="406.4" transform="rotate(-90 541 406.4)">4</text>
<text x="541.8" y="402.6" transform="rotate(-90 541.8 402.6)">G</text>
<text x="543.6" y="406.4" transform="rotate(-90 543.6 406.4)">5</text>
<text x="544.4" y="402.6" transform="rotate(-90 544.4 402.6)">G</text>
<text x="546.1" y="406.4" transform="rotate(-90 546.1 406.4)">7</text>
<text x="546.9" y="402.6" transform="rotate(-90 546.9 402.6)">G</text>
<text x="548.6" y="406.4" transform="rotate(-90 548.6 406.4)">9</text>
<text x="549.4" y="402.6" transform="rotate(-90 549.4 402.6)">G</text>
<text x="501.1" y="414.7">1.5nH</text>
<text x="57.8" y="455.8">MARK</text>
<text x="59.5" y="450.3">M3</text>
<text x="73.1" y="455.8">MARK</text>
<text x="74.7" y="450.3">M2</text>
<text x="59.5" y="465.5">M4</text>
<text x="74.7" y="465.5">M1</text>
<text x="57.8" y="471.1">MARK</text>
<text x="73.1" y="471.1">MARK</text>
<text x="712.2" y="487.7">COMPANY:</text>
<text x="712.2" y="500.4">TITLE:</text>
<text x="648.7" y="509.3">DRAWN:</text>
<text x="686.8" y="509.3">DATED:</text>
<text x="648.7" y="519.4">CHECKED:</text>
<text x="686.8" y="519.4">DATED:</text>
<text x="722.6" y="520.7">CODE:</text>
<text x="746.8" y="520.7">SIZE:</text>
<text x="783.6" y="520.7">DRAWING NO:</text>
<text x="828" y="520.7">REV:</text>
<text x="648.7" y="529.6">QUALITY CONTROL:</text>
<text x="686.8" y="529.6">DATED:</text>
<text x="648.7" y="539.8">RELEASED:</text>
<text x="686.8" y="539.8">DATED:</text>
<text x="712.5" y="543.6">SCALE:</text>
<text x="793.7" y="543.6">SHEET:</text>
<text x="804.3" y="543.6">OF</text>
</g>
<g font-size="2.2">
<text x="556.3" y="131.3">U5003 SAWEN881MCY0F00R14</text>
<text x="556.3" y="207.5">U5004 SAWEN1G84CW0F00R14</text>
</g>
<g font-size="1.9">
<text x="347.2" y="285">U5001</text>
<text x="533.4" y="331.7">Z5002</text>
<text x="533.4" y="334.3">SAYFP1G95CA0B00</text>
<text x="271.8" y="347">U5002</text>
<text x="350.5" y="354.6">MT6162</text>
<text x="257.6" y="379.2">KT2520F26000DCW28QAK</text>
<text x="533.4" y="385.1">Z5001</text>
<text x="533.4" y="387.6">SAYFP897MCA0B00</text>
</g>
</svg>
